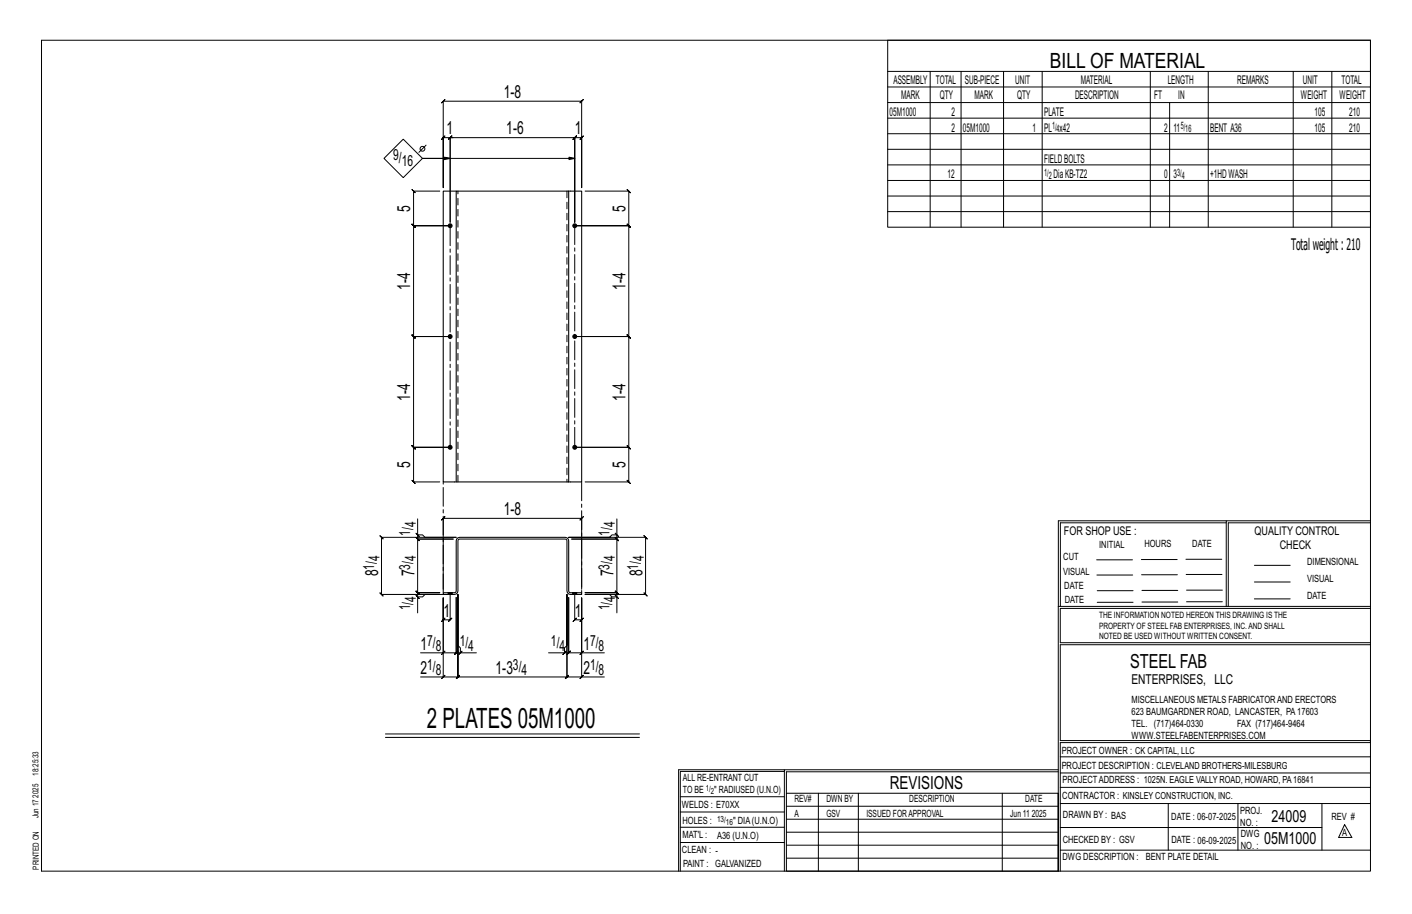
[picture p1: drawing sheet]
<svg xmlns="http://www.w3.org/2000/svg" width="432mm" height="279mm" viewBox="0 0 432 279" stroke-linecap="round" stroke-linejoin="round" font-family="sans-serif">
<g fill="none" stroke="#000" stroke-width=".31">
<path d="M12.7 12.3h406.4v254h-406.4zM271.5 12.3h147.6v57.2h-147.6zM271.5 21.8h147.6M271.5 26.6h147.6M271.5 31.4h147.6M271.5 36.1h147.6M284.5 21.8v47.7M293.9 21.8v47.7M306.9 21.8v47.7M318.7 21.8v47.7M351.8 21.8v47.7M357.7 31.4v38.1"/>
<path d="M369.5 21.8v47.7M395.5 21.8v47.7M407.3 21.8v47.7M117.4 48.4l5.9-5.9 5.9 5.9-5.9 5.9zM130.3 44.4l-2.2 2.2M134.5 58.4h-8l-.5-.5 1 1-.5-.5v10.6l-.5-.5 1 1-.5-.5h11.2h-11.2l-.5-.5 1 1-.5-.5v33.9l-.5-.5 1 1-.5-.5h11.2h-11.2l-.5-.5 1 1-.5-.5v33.8l-.5-.5 1 1-.5-.5h11.2h-11.2l-.5-.5 1 1-.5-.5v10.6l-.5-.5 1 1-.5-.5h8M137.7 42.1l.5-.5-1 1zM137.7 42.1l-.5 .5 1-1zM137.7 42.1h38.1l-.5 .5 1-1-.5 .5v25.8v-25.8l-.5 .5 1-1-.5 .5h2.1l-.5 .5 1-1-.5 .5v15.3v-26.5l.5-.5-1 1 .5-.5h-42.4l.5-.5-1 1 .5-.5v26.5v-15.3l-.5 .5 1-1-.5 .5h2.2v25.8v-25.8h.9M137.7 48.4l-1.8-.4v.8l1.8-.4h-8.5h46.6l-1.8 .4v-.8l1.8 .4M178.9 58.4h13.4l-.5-.5 1 1-.5-.5v10.6l-.5-.5 1 1-.5-.5h-16.5h16.5l-.5-.5 1 1-.5-.5v33.9l-.5-.5 1 1-.5-.5h-16.5h16.5l-.5-.5 1 1-.5-.5v33.8l-.5-.5 1 1-.5-.5h-16.5h16.5l-.5-.5 1 1-.5-.5v10.6l-.5-.5 1 1-.5-.5h-13.4M271.5 40.9h147.6"/>
<path d="M271.5 45.6h147.6M271.5 50.4h147.6M271.5 55.2h147.6M271.5 59.9h147.6M271.5 64.7h147.6M127.7 158.6v4.9h1.5l.8 .8h9.5h-22.8l-.5-.5 1 1-.5-.5v17.4l-.5-.5 1 1-.5-.5h17.8M188.6 158.6v4.9h-1.5l-.7 .8h-12.5h23.5l-.5-.5 1 1-.5-.5v17.4l-.5-.5 1 1-.5-.5h-18.5h7.5l.7 .8h1.5v4.9M375 159.8h-50.7v25.6M375 159.2h-51.3l-.1 107.1M419.1 159.2h-44.1v26.2M419.1 159.8h-43.5v25.6M127.2 163l1 1z"/>
<path d="M127.7 163.5v1.3l-.5-.5 1 1-.5-.5h10.9h-10.9l-.5-.5 1 1-.5-.5v16.4l-.5-.5 1 1-.5-.5h6.8h-6.8l-.5-.5 1 1-.5-.5v1.3M188.1 163l1 1zM188.6 163.5v1.3l-.5-.5 1 1-.5-.5h-13.8h13.8l-.5-.5 1 1-.5-.5v16.4l-.5-.5 1 1-.5-.5h-9.7h9.7l-.5-.5 1 1-.5-.5v1.3M335.4 171.1h10.9M335.4 175.8h11M349 171h11M349.1 175.7h11M362.7 171h10.9M362.7 175.6h11M383.6 172.8h11M383.6 177.9h11M127.2 182l1 1z"/>
<path d="M127.7 187.4v-4.9h1.5l.8-.8h7.7v7.8l.5-.5-1 1 .5-.5h-2.2l.5-.5-1 1 .5-.5v-6.7v16.8h-6.9M135.5 199.6h4l-.5 .5 1-1-.5 .5v-17v17l-.5 .5 1-1-.5 .5h1.3M135.5 182.8v24.1h-6.9M135.5 180.1v-21.6l-.5 .5 1-1-.5 .5h42.4l-.5 .5 1-1-.5 .5v21.6M140 181.7v15.6l.8 .8v1.5h4.9M167.7 199.6h4.9v-1.5l.8-.8v-15.6v25.2l-.5 .5 1-1-.5 .5h4.5M172.6 199.6h1.3l-.5 .5 1-1-.5 .5v-17v17l-.5 .5 1-1-.5 .5h4M173.4 181.7v25.2l.5-.5-1 1 .5-.5h-33.4l.5-.5-1 1 .5-.5v-25.2v25.2l.5-.5-1 1 .5-.5h-4.5M175.8 181.7v7.8l-.5 .5 1-1-.5 .5h2.1l-.5 .5 1-1-.5 .5v-6.7M184.8 199.6h-6.9v-16.8v24.1h6.9M188.1 182l1 1zM323.7 185.4h95.4"/>
<path d="M335.5 184.1h11M335.5 180.6h11M349.2 184h11M349.2 180.5h11M362.9 180.4h10.9M362.9 184h10.9M383.6 183.1h11M419.1 186h-94.9v10.5h94.9M419.1 197.1h-94.9v29.3h94.9v.6h-94.9v39.3M135 200.1l1-1zM135 207.4l1-1zM140.3 200.1l1-1z"/>
<path d="M172.1 200.1l1-1zM177.4 207.4l1-1zM177.4 200.1l1-1zM117.9 224.4h77.7M117.9 225.4h77.7M239.9 235.8h-31.9v30.5M239.9 235.3h-32.4v31M323.6 235.3h-83.7v31M323.6 235.9h-83.1v6.6M324.2 236.3h94.9M324.2 231.4h94.9M208 252.9h31.9"/>
<path d="M208 257.5h31.9M208 243.6h31.9M208 248.2h31.9M240.5 242.5h83.1v23.8h-83.1zM240.5 258.4h83.1M240.5 254.4h83.1M240.5 250.4h83.1M240.5 246.5h83.1M250.3 242.5v23.8M262.5 242.5v23.8M306.5 242.5v23.8M324.2 253h80.1"/>
<path d="M324.2 245.6h94.9M324.2 259.9h94.9M324.2 240.7h94.9M357.3 245.6v14.3M378.6 245.6v14.3M404.3 245.6v14.3M411.2 252.1l2.2 3.9h-4zM240.5 262.3h83.1"/>
<circle cx="129.2" cy="45.5" r=".74"/>
</g>
<g fill="#000" stroke="#000" stroke-width=".31">
<circle cx="137.7" cy="69" r=".6"/>
<circle cx="175.8" cy="69" r=".6"/>
<circle cx="137.7" cy="102.9" r=".6"/>
<circle cx="175.8" cy="102.9" r=".6"/>
<circle cx="137.7" cy="136.7" r=".6"/>
<circle cx="175.8" cy="136.7" r=".6"/>
</g>
<path d="M139.5 58.4h-4v88.9h38.4v-88.9h-34.4v88.9M173.9 58.4h4v88.9h-4M139.7 164.8l.9-.5 32.8 .1 .5 .9v15.4l.5 .5h3.5v.5h-3.5l-.9-.5-.1-15.9-.6-.5-32.5 .1-.3 .4-.1 15.9-.9 .5h-3.5v-.5h3.5l.5-.5zM137.1 181.2h.1M137.1 181.7h.1M138.3 181.2h.1M138.3 181.7h.1M175.2 181.2h.1M175.2 181.7h.1M176.4 181.2h.1M176.4 181.7h.1" fill="none" stroke="#000" stroke-width=".32"/>
<g fill="none" stroke="#000" stroke-width=".31" stroke-dasharray="2 1.4">
<path d="M173.4 58.4v88.9M140 147.3v-88.9M137.1 181.2v.5M137.1 181.2h.1M137.2 181.2l-.1 .5M137.4 181.2h-.2l-.1 .5M137.7 181.2h.2v.5h-.2zM137.7 181.2h-.3v.5h-.2M137.7 181.7h-.3M137.9 181.2h.2v.5h-.2M138.1 181.2v.5M138.2 181.2h.1"/>
<path d="M138.3 181.7h-.1M138.3 181.7v-.5M175.2 181.2v.5M175.2 181.2h.1M175.3 181.2l-.1 .5M175.5 181.2h-.2l-.1 .5M175.8 181.2h.2v.5h-.2zM175.8 181.2h-.3v.5h-.2M175.8 181.7h-.3M176 181.2h.2v.5h-.2M176.2 181.2v.5M176.3 181.2h.1"/>
<path d="M176.4 181.7h-.1M176.4 181.7v-.5"/>
</g>
<path d="M175.8 69v67.7M137.7 136.7v-67.7M177.9 147.3v33.9M135.5 181.2v-33.9" fill="none" stroke="#000" stroke-width=".31" stroke-dasharray="5.8 1 1 1"/>
<text font-size="8.6" x="130.6" y="222.4">2 PLATES 05M1000</text>
<text font-size="6.4" x="321.1" y="20.7">BILL OF MATERIAL</text>
<text font-size="5.9" x="345.6" y="204.1">STEEL FAB</text>
<g font-size="5.5">
<text x="154" y="29.9">1-8</text>
<text x="136.5" y="41.1">1</text>
<text x="154.8" y="41.1">1-6</text>
<text x="175.8" y="41.1">1</text>
<text x="125.5" y="64.7" transform="rotate(-90 125.5 64.7)">5</text>
<text x="191.3" y="64.7" transform="rotate(-90 191.3 64.7)">5</text>
<text x="125.5" y="88.6" transform="rotate(-90 125.5 88.6)">1-4</text>
<text x="191.3" y="88.6" transform="rotate(-90 191.3 88.6)">1-4</text>
<text x="125.5" y="122.5" transform="rotate(-90 125.5 122.5)">1-4</text>
<text x="191.3" y="122.5" transform="rotate(-90 191.3 122.5)">1-4</text>
<text x="125.5" y="143.1" transform="rotate(-90 125.5 143.1)">5</text>
<text x="191.3" y="143.1" transform="rotate(-90 191.3 143.1)">5</text>
<text x="154" y="157.5">1-8</text>
<text x="115.7" y="176.2" transform="rotate(-90 115.7 176.2)">8</text>
<text x="126.7" y="176.2" transform="rotate(-90 126.7 176.2)">7</text>
<text x="187.7" y="176.2" transform="rotate(-90 187.7 176.2)">7</text>
<text x="196.4" y="176.2" transform="rotate(-90 196.4 176.2)">8</text>
<text x="135.6" y="188.5">1</text>
<text x="175.8" y="188.5">1</text>
<text x="128.6" y="198.6">1</text>
<text x="178.4" y="198.6">1</text>
<text x="128.6" y="206">2</text>
<text x="151.5" y="206">1-3</text>
<text x="178.4" y="206">2</text>
<text x="272.2" y="241.1">REVISIONS</text>
</g>
<g font-size="5.1">
<text x="388.9" y="251.3">24009</text>
<text x="386.6" y="258.1">05M1000</text>
</g>
<text font-size="4.9" x="394.8" y="76.4">Totalweight : 210</text>
<g font-size="4.7">
<text x="120.3" y="49">9/</text>
<text x="122.9" y="50.6">16</text>
<text x="127.1" y="161.1" transform="rotate(-90 127.1 161.1)">4</text>
<text x="188.1" y="161.1" transform="rotate(-90 188.1 161.1)">4</text>
<text x="125.5" y="163.7" transform="rotate(-90 125.5 163.7)">1/</text>
<text x="186.4" y="163.7" transform="rotate(-90 186.4 163.7)">1/</text>
<text x="116.1" y="171.5" transform="rotate(-90 116.1 171.5)">4</text>
<text x="127.1" y="171.5" transform="rotate(-90 127.1 171.5)">4</text>
<text x="188.1" y="171.5" transform="rotate(-90 188.1 171.5)">4</text>
<text x="196.8" y="171.5" transform="rotate(-90 196.8 171.5)">4</text>
<text x="114.4" y="174.1" transform="rotate(-90 114.4 174.1)">1/</text>
<text x="125.5" y="174.1" transform="rotate(-90 125.5 174.1)">3/</text>
<text x="186.4" y="174.1" transform="rotate(-90 186.4 174.1)">3/</text>
<text x="195.2" y="174.1" transform="rotate(-90 195.2 174.1)">1/</text>
<text x="127.1" y="184" transform="rotate(-90 127.1 184)">4</text>
<text x="188.1" y="184" transform="rotate(-90 188.1 184)">4</text>
<text x="125.5" y="186.6" transform="rotate(-90 125.5 186.6)">1/</text>
<text x="186.4" y="186.6" transform="rotate(-90 186.4 186.6)">1/</text>
<text x="130.7" y="197.3">7/</text>
<text x="140.6" y="197.3">1/</text>
<text x="168.5" y="197.3">1/</text>
<text x="180.5" y="197.3">7/</text>
<text x="133.3" y="199">8</text>
<text x="143.2" y="199">4</text>
<text x="171.1" y="199">4</text>
<text x="183.1" y="199">8</text>
<text x="130.7" y="204.7">1/</text>
<text x="133.3" y="206.4">8</text>
<text x="156.9" y="204.7">3/</text>
<text x="159.5" y="206.4">4</text>
<text x="180.5" y="204.7">1/</text>
<text x="183.1" y="206.4">8</text>
</g>
<text font-size="4.2" x="346" y="209.1">ENTERPRISES, LLC</text>
<g font-size="3.7">
<text x="273.2" y="25.6">ASSEMBLY</text>
<text x="286.2" y="25.6">TOTAL</text>
<text x="295.1" y="25.6">SUB-PIECE</text>
<text x="310.4" y="25.6">UNIT</text>
<text x="330.5" y="25.6">MATERIAL</text>
<text x="357.1" y="25.6">LENGTH</text>
<text x="378.3" y="25.6">REMARKS</text>
<text x="398.4" y="25.6">UNIT</text>
<text x="410.2" y="25.6">TOTAL</text>
<text x="272.1" y="35.5">05M1000</text>
<text x="275.6" y="30.4">MARK</text>
<text x="287.4" y="30.4">QTY</text>
<text x="290.9" y="35.5">2</text>
<text x="298" y="30.4">MARK</text>
<text x="311" y="30.4">QTY</text>
<text x="319.3" y="35.5">PLATE</text>
<text x="328.7" y="30.4">DESCRIPTION</text>
<text x="353" y="30.4">FT</text>
<text x="360.3" y="30.4">IN</text>
<text x="397.8" y="30.4">WEIGHT</text>
<text x="402" y="35.5">105</text>
<text x="409.6" y="30.4">WEIGHT</text>
<text x="412.6" y="35.5">210</text>
<text x="290.9" y="40.2">2</text>
<text x="294.5" y="40.2">05M1000</text>
<text x="315.8" y="40.2">1</text>
<text x="319.3" y="40.2">PL x42</text>
<text x="356" y="40.2">2</text>
<text x="358.9" y="40.2">11</text>
<text x="370.1" y="40.2">BENT A36</text>
<text x="402" y="40.2">105</text>
<text x="412.6" y="40.2">210</text>
<text x="319.3" y="49.7">FIELDBOLTS</text>
<text x="289.8" y="54.5">12</text>
<text x="322.2" y="54.5">DiaKB-TZ2</text>
<text x="356" y="54.5">0</text>
<text x="358.9" y="54.5">3</text>
<text x="370.1" y="54.5">+1HDWASH</text>
<text x="325.3" y="163.4">FOR SHOP USE :</text>
<text x="383.7" y="163.4">QUALITY CONTROL</text>
<text x="391.4" y="167.8">CHECK</text>
</g>
<g font-size="3.1">
<text x="321.7" y="39.4">1/</text>
<text x="323.1" y="40.5">4</text>
<text x="361.1" y="39.4">5/</text>
<text x="362.5" y="40.5">16</text>
<text x="319.3" y="53.7">1/</text>
<text x="360" y="53.7">3/</text>
<text x="320.7" y="54.8">2</text>
<text x="361.4" y="54.8">4</text>
<text x="336.2" y="167.4">INITIAL</text>
<text x="350" y="167.1">HOURS</text>
<text x="364.6" y="167.2">DATE</text>
<text x="325.2" y="171.3">CUT</text>
<text x="399.8" y="172.8">DIMENSIONAL</text>
<text x="325.1" y="175.8">VISUAL</text>
<text x="399.8" y="177.9">VISUAL</text>
<text x="325.5" y="180">DATE</text>
<text x="325.7" y="184.4">DATE</text>
<text x="399.8" y="183.1">DATE</text>
<text x="346" y="215">MISCELLANEOUS METALS FABRICATORAND ERECTORS</text>
<text x="346" y="218.6">623 BAUMGARDNER ROAD, LANCASTER, PA17603</text>
<text x="346" y="225.8">WWW.STEELFABENTERPRISES.COM</text>
<text x="346" y="222.2">TEL. (717)464-0330</text>
<text x="378.3" y="222.2">FAX (717)464-9464</text>
<text x="324.7" y="230.5">PROJECT OWNER : CK CAPITAL, LLC</text>
<text x="208.8" y="238.8">ALL RE-ENTRANT CUT</text>
<text x="324.7" y="235.1">PROJECT DESCRIPTION : CLEVELAND BROTHERS-MILESBURG</text>
<text x="324.9" y="239.5">PROJECTADDRESS : 1025N. EAGLE VALLY ROAD, HOWARD, PA16841</text>
<text x="208.8" y="242.5">TO BE</text>
<text x="218.4" y="242.5">&quot; RADIUSED (U.N.O)</text>
<text x="242.9" y="245.3">REV#</text>
<text x="252.7" y="245.3">DWN BY</text>
<text x="278.1" y="245.3">DESCRIPTION</text>
<text x="313.5" y="245.3">DATE</text>
<text x="324.9" y="244.2">CONTRACTOR : KINSLEY CONSTRUCTION, INC.</text>
<text x="208.5" y="247">WELDS : E70XX</text>
<text x="208.7" y="251.7">HOLES :</text>
<text x="224.2" y="251.8">&quot; DIA(U.N.O)</text>
<text x="242.9" y="249.9">A</text>
<text x="252.7" y="249.9">GSV</text>
<text x="264.9" y="249.9">ISSUED FORAPPROVAL</text>
<text x="309" y="249.9">Jun 11</text>
<text x="315.5" y="249.9">2025</text>
<text x="325.1" y="250">DRAWN BY : BAS</text>
<text x="358.2" y="250.5">DATE : 06-07-2025</text>
<text x="379.3" y="248.9">PROJ.</text>
<text x="407.2" y="250.5">REV #</text>
<text x="208.7" y="256.3">MAT'L :</text>
<text x="219.3" y="256.4">A36 (U.N.O)</text>
<text x="325" y="257.6">CHECKED BY : GSV</text>
<text x="358.3" y="257.7">DATE : 06-09-2025</text>
<text x="379.3" y="252.5">NO. :</text>
<text x="379.5" y="255.9">DWG</text>
<text x="410.5" y="255.5">A</text>
<text x="208.6" y="260.7">CLEAN : -</text>
<text x="324.9" y="262.9">DWG DESCRIPTION :</text>
<text x="350.4" y="263">BENT PLATE DETAIL</text>
<text x="379.5" y="259.5">NO. :</text>
<text x="208.9" y="265">PAINT : GALVANIZED</text>
</g>
<g font-size="2.7">
<text x="336.1" y="189">THE INFORMATION NOTED HEREON THIS DRAWING IS THE</text>
<text x="336.1" y="195.4">NOTED BE USED WITHOUT WRITTEN CONSENT.</text>
<text x="336.1" y="192.2">PROPERTY OF STEEL FAB ENTERPRISES, INC.AND SHALL</text>
</g>
<g font-size="2.6">
<text x="215.9" y="241.8">1/</text>
<text x="217.4" y="242.7">2</text>
<text x="219.3" y="251.1">13/</text>
<text x="222" y="252.1">16</text>
</g>
<g font-size="2.5">
<text x="11.7" y="237.1" transform="rotate(-90 11.7 237.1)">18:25:33</text>
<text x="11.8" y="243.8" transform="rotate(-90 11.8 243.8)">2025</text>
<text x="11.8" y="250.1" transform="rotate(-90 11.8 250.1)">Jun 17</text>
<text x="11.9" y="265.8" transform="rotate(-90 11.9 265.8)">PRINTED ON</text>
</g>
</svg>
